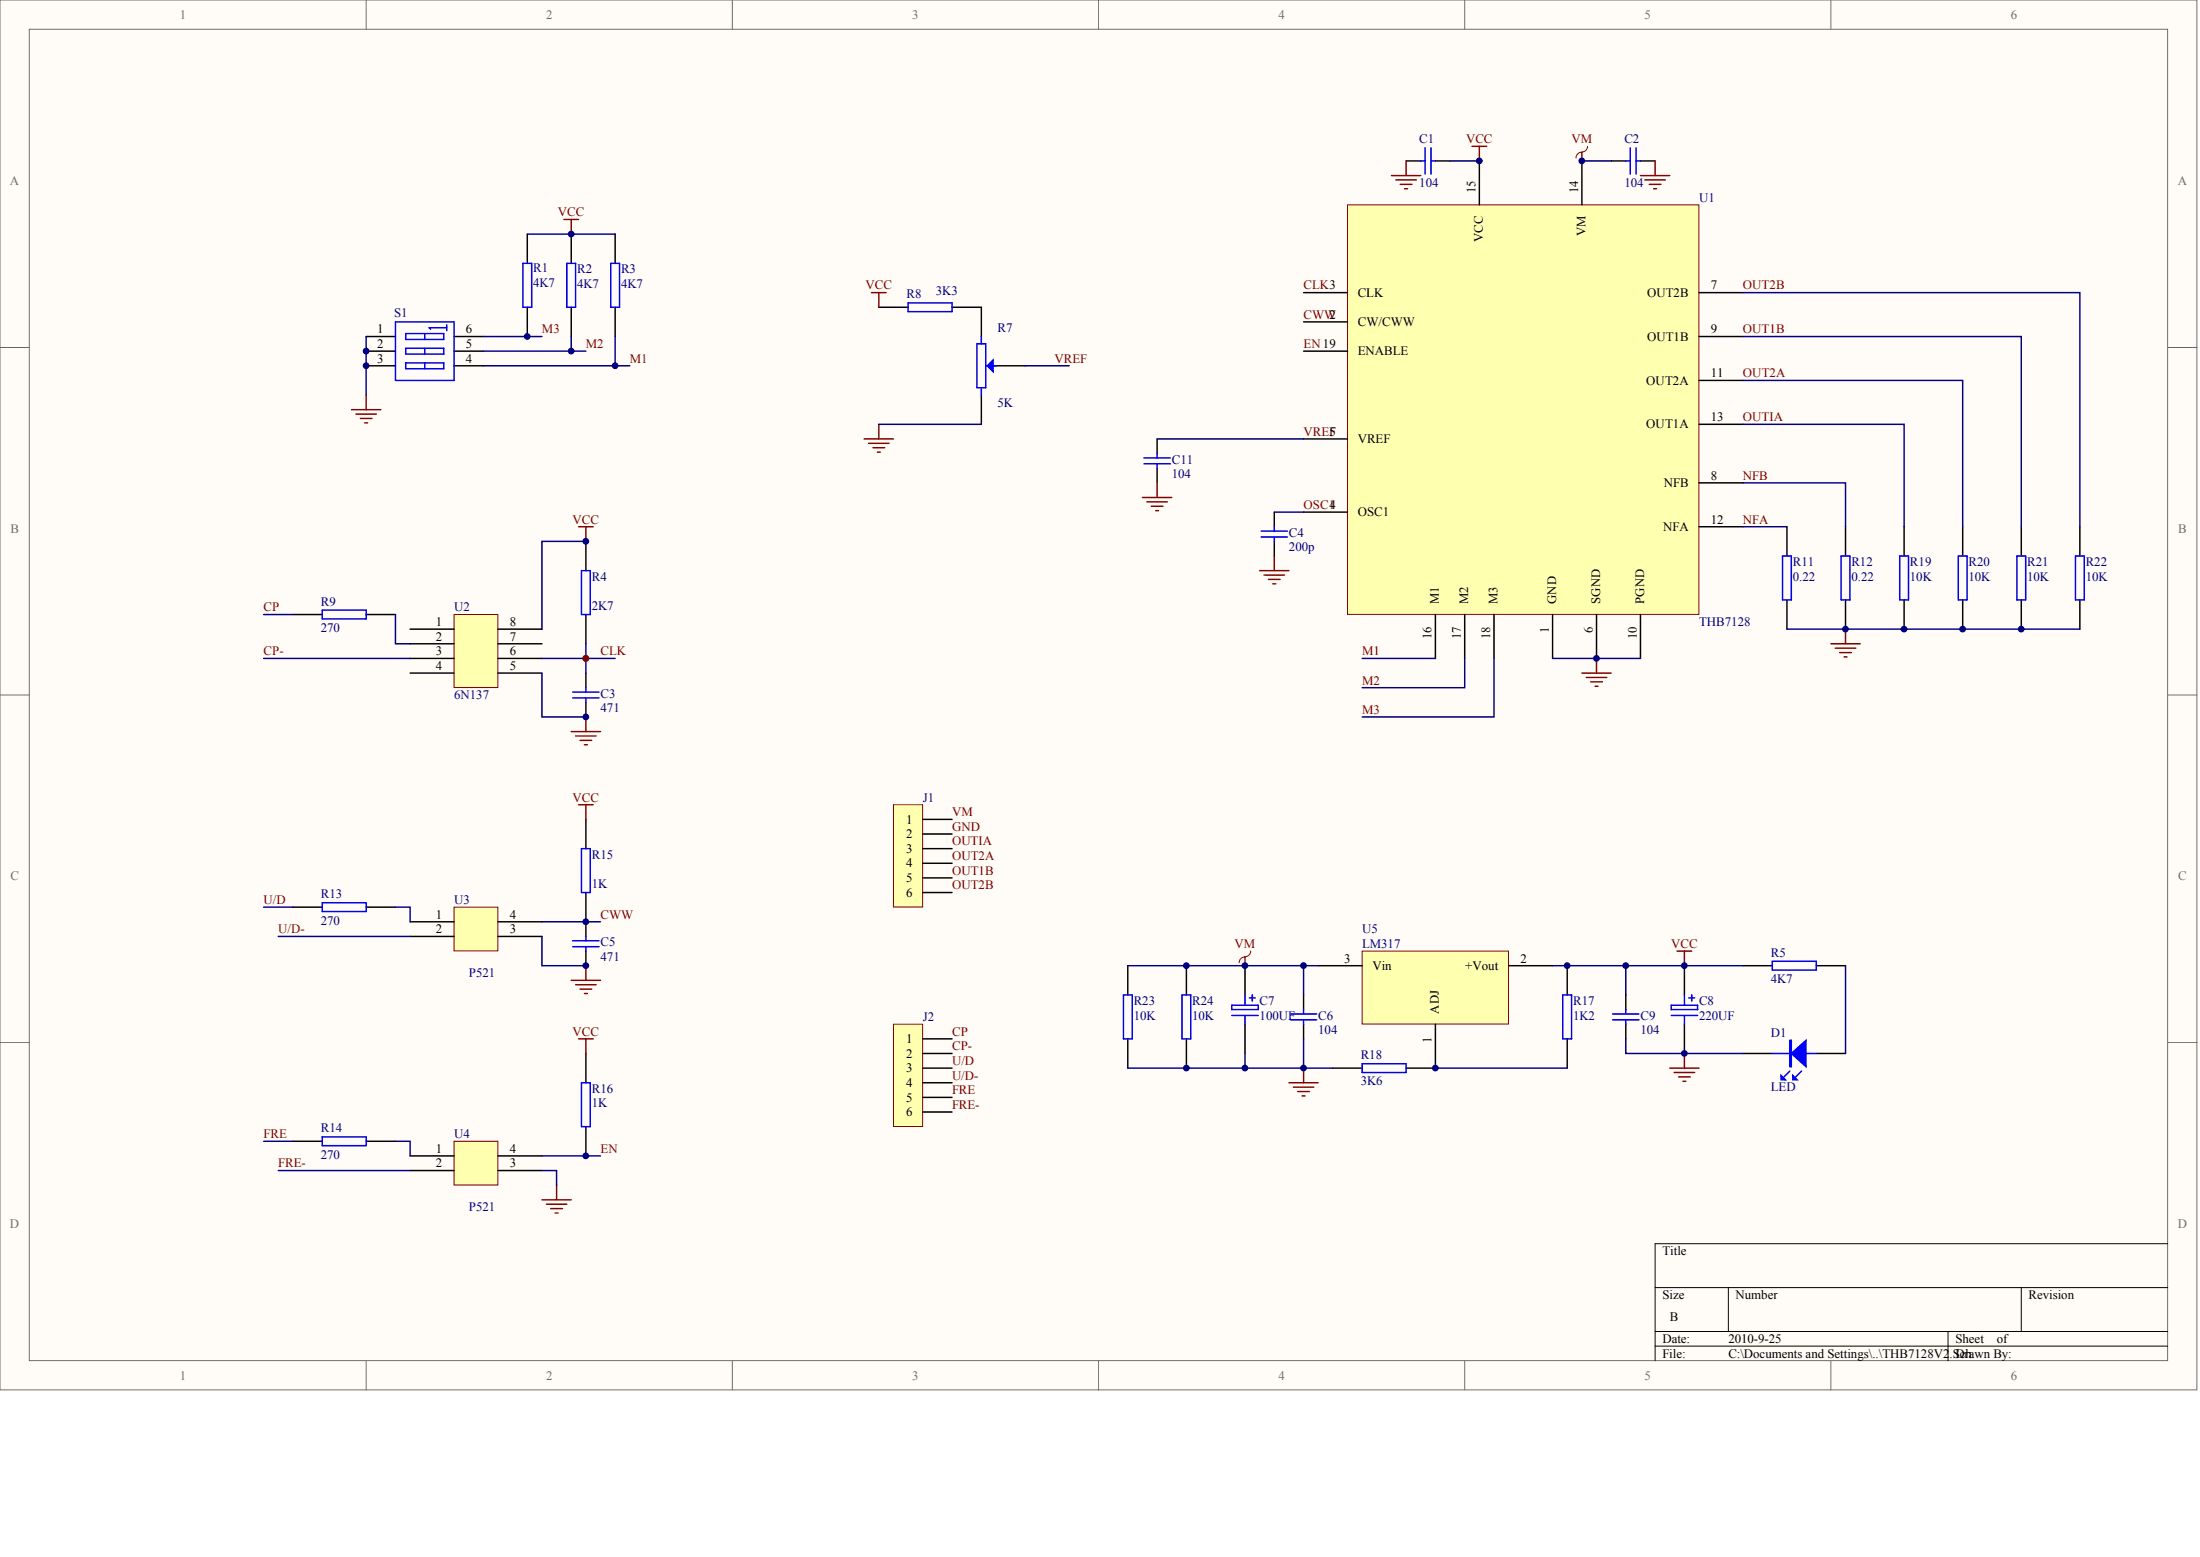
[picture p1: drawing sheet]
<svg xmlns="http://www.w3.org/2000/svg" width="840mm" height="594mm" viewBox="0 0 840 594" stroke-linecap="round" stroke-linejoin="round" font-family="sans-serif">
<g fill="#fffcf8" stroke="#716f64" stroke-width=".38">
<path d="M0 0h838.4v530.3h-838.4z"/>
<path d="M11.2 11.2h816v507.9h-816z"/>
</g>
<g fill="none" stroke="#716f64" stroke-width=".38">
<path d="M139.7 0v11.2M279.5 0v11.2M419.2 0v11.2M559 0v11.2M698.7 0v11.2M0 132.6h11.2M827.3 132.6h11.2M0 265.2h11.2M827.3 265.2h11.2M0 397.8h11.2M827.3 397.8h11.2M139.7 519.2v11.2"/>
<path d="M279.5 519.2v11.2M419.2 519.2v11.2M559 519.2v11.2M698.7 519.2v11.2"/>
</g>
<path d="M827.3 474.5h-195.6v44.7M631.7 491.3h195.6M659.6 491.3v16.7M771.4 491.3v16.7M631.7 508h195.6M631.7 513.6h195.6M743.5 508v11.2" fill="none" stroke="#000" stroke-width=".38"/>
<circle cx="223.6" cy="251.2" r="1.09" fill="#000080" stroke="#000080" stroke-width=".38"/>
<g fill="none" stroke="#800000" stroke-width=".56">
<path d="M561.8 55.8h5.6M564.6 55.8v5.6M603.7 58.1v3.3M531 67h11.2M532.7 68.7h7.8M534.4 70.3h4.5M536.1 72h1.1M536.6 61.4v5.6M480.7 217.7h11.2M482.4 219.4h7.8M486.3 212.1v5.6M484.1 221.1h4.5"/>
<path d="M485.8 222.8h1.1M603.7 256.8h11.2M605.4 258.5h7.8M609.3 251.2v5.6M607.1 260.2h4.4M608.7 261.8h1.2"/>
</g>
<path d="M536.6 61.4h5.6M547.8 61.4h5.6M614.9 61.4h5.6M626.1 61.4h5.6M486.3 195.4v5.6M486.3 206.6v5.5" fill="none" stroke="#000" stroke-width=".56"/>
<path d="M543.9 56.4v10M546.1 56.4v10M622.2 56.4v10M624.4 56.4v10M542.2 61.4h1.7M546.1 61.4h1.7M620.5 61.4h1.7M624.4 61.4h1.7M481.3 204.9h10.1M481.3 202.7h10.1M486.3 201v1.7M486.3 204.9v1.7" fill="none" stroke="#00f" stroke-width=".56"/>
<path d="M603.7 58.1a2.21 2.21 0 0 0-2.2 2.2M605.9 55.8l-.7 1.6-1.5 .6" fill="none" stroke="#800000" stroke-width=".38"/>
<path d="M514.3 78.2h134.1v156.2h-134.1z" fill="#ffffb0" stroke="#800000" stroke-width=".38"/>
<g fill="none" stroke="#000" stroke-width=".56">
<path d="M564.6 61.4v16.8M603.7 61.4v16.8M201.2 89.3v11.2M218 89.3v11.2M234.8 89.3v11.2M201.2 117.2v11.2M218 117.2v11.2M234.8 117.2v11.2M335.4 117.2h11.2M363.3 117.2h11.2v11.2M497.5 111.7h16.8M648.4 111.7h16.8"/>
<path d="M139.7 128.4h11.2M139.7 134h11.2M139.7 139.6h11.2M173.3 128.4h11.2M173.3 134h11.2M173.3 139.6h11.2M380.1 139.6h11.2M497.5 122.8h16.8M497.5 134h16.8M648.4 128.4h16.8M374.5 150.7v11.2M648.4 145.2h16.8"/>
<path d="M497.5 167.5h16.8M648.4 161.9h16.8M497.5 195.4h16.8M648.4 184.2h16.8M648.4 201h16.8M682 201v11.1M704.3 201v11.1M547.8 234.5v16.7M559 234.5v16.7M570.2 234.5v16.7M592.5 234.5v16.7M609.3 234.5v16.7"/>
<path d="M626.1 234.5v16.7M682 228.9v11.2M704.3 228.9v11.2"/>
</g>
<g fill="none" stroke="#000080" stroke-width=".56">
<path d="M553.4 61.4h11.2M603.7 61.4h11.2M201.2 89.3h33.6M139.7 128.4v22.3M184.5 139.6h55.9M184.5 128.4h22.3M184.5 134h39.1M218 128.4v5.6M234.8 128.4v11.2M391.3 139.6h16.8M335.4 161.9h39.1M486.3 195.4h11.2"/>
<path d="M665.2 184.2h39.1v16.8M665.2 201h16.8M519.9 251.2h27.9M559 251.2v11.2h-39.1M570.2 251.2v22.4h-50.3"/>
</g>
<g fill="none" stroke="#800000" stroke-width=".56">
<path d="M626.1 67h11.1M627.7 68.7h7.9M629.4 70.3h4.5M631.1 72h1.1M631.7 61.4v5.6M215.2 83.7h5.6M218 83.7v5.6M332.6 111.7h5.6M335.4 111.7v5.5M134.2 156.3h11.1M135.8 158h7.9M137.5 159.7h4.5"/>
<path d="M139.7 150.7v5.6M139.2 161.3h1.1M329.8 167.5h11.2M331.5 169.2h7.8M333.2 170.8h4.4M334.8 172.5h1.2M335.4 161.9v5.6M698.7 245.6h11.2M700.4 247.3h7.8M702.1 249h4.5M703.8 250.7h1.1M704.3 240.1v5.5"/>
<path d="M218 279.1h11.2M223.6 273.6v5.5M219.7 280.8h7.8M221.4 282.5h4.4M223 284.2h1.2"/>
</g>
<g fill="none" stroke="#00f" stroke-width=".56">
<path d="M199.6 100.5h3.3v16.7h-3.3zM216.3 100.5h3.4v16.7h-3.4zM233.1 100.5h3.4v16.7h-3.4zM346.6 115.6h16.7v3.3h-16.7zM150.9 122.8h22.4v22.4h-22.4zM154.8 127.3h14.6v2.2h-14.6zM154.8 132.9h14.6v2.2h-14.6zM154.8 138.5h14.6v2.2h-14.6zM162.1 127.3v2.2M162.1 132.9v2.2M162.1 138.5v2.2M170.5 125.1h-6.7l.5 .5"/>
<path d="M170.5 123.9v2.3M372.8 131.2h3.4v16.7h-3.4zM374.5 128.4v2.8M376.2 139.6h3.9M374.5 147.9v2.8M680.3 212.1h3.3v16.8h-3.3zM702.6 212.1h3.4v16.8h-3.4z"/>
</g>
<path d="M376.8 139.6l2.2-2.3v4.5z" fill="#00f" stroke="#00f" stroke-width=".56"/>
<path d="M173.3 234.5h16.7v27.8h-16.7z" fill="#ffffb0" stroke="#800000" stroke-width=".38"/>
<path d="M156.5 240.1h16.8M156.5 245.6h16.8M156.5 251.2h16.8M156.5 256.8h16.8M190.1 240.1h16.7M190.1 245.6h16.7M190.1 251.2h16.7M190.1 256.8h16.7" fill="none" stroke="#000" stroke-width=".56"/>
<path d="M173.3 346.1h16.7v16.7h-16.7z" fill="#ffffb0" stroke="#800000" stroke-width=".38"/>
<g fill="none" stroke="#000" stroke-width=".56">
<path d="M223.6 206.6v11.1M111.8 234.5h11.2M139.7 234.5h11.2M223.6 234.5v11.1M223.6 256.8v5.6M223.6 268v5.6M223.6 312.6v11.2M111.8 346.1h11.2M139.7 346.1h11.2M156.5 351.7h16.8M156.5 357.3h16.8M190.1 351.7h16.7"/>
<path d="M190.1 357.3h16.7M223.6 340.6v16.7M223.6 362.9v5.6"/>
</g>
<path d="M221.9 217.7h3.4v16.8h-3.4zM123 232.8h16.7v3.4h-16.7zM218.6 264.1h10M218.6 266.3h10M223.6 262.4v1.7M223.6 266.3v1.7M221.9 323.8h3.4v16.8h-3.4zM123 344.5h16.7v3.3h-16.7zM218.6 359h10M223.6 357.3v1.7M218.6 361.2h10M223.6 361.2v1.7" fill="none" stroke="#00f" stroke-width=".56"/>
<path d="M223.6 206.6h-16.8v33.5M100.6 234.5h11.2M150.9 234.5v11.1h5.6M100.6 251.2h55.9M206.8 256.8v16.8h16.8M206.8 251.2h28M223.6 245.6v11.2M100.6 346.1h11.2M106.2 357.3h50.3M150.9 346.1h5.6v5.6M206.8 357.3v11.2h16.8M206.8 351.7h22.4" fill="none" stroke="#000080" stroke-width=".56"/>
<path d="M220.8 201h5.6M223.6 201v5.6M220.8 307.1h5.6M223.6 307.1v5.5M218 374h11.2M219.7 375.7h7.8M221.4 377.4h4.4M223 379.1h1.2M223.6 368.5v5.5" fill="none" stroke="#800000" stroke-width=".56"/>
<circle cx="223.6" cy="251.2" r="1.09" fill="#800000" stroke="#800000" stroke-width=".38"/>
<path d="M341 390.8h11.1v39h-11.1z" fill="#ffffb0" stroke="#800000" stroke-width=".38"/>
<path d="M352.2 396.4h11.1M352.2 402h11.1M352.2 407.5h11.1M352.2 413.1h11.1M352.2 418.7h11.1M352.2 424.3h11.1" fill="none" stroke="#000" stroke-width=".56"/>
<path d="M341 307.1h11.1v39h-11.1z" fill="#ffffb0" stroke="#800000" stroke-width=".38"/>
<g fill="none" stroke="#000" stroke-width=".56">
<path d="M352.2 312.6h11.1M352.2 318.2h11.1M352.2 323.8h11.1M352.2 329.4h11.1M352.2 335h11.1M352.2 340.6h11.1M475.1 368.5v11.1M497.5 379.6v5.6M620.5 379.6v5.6M642.8 368.5v11.1M475.1 390.8v11.2M497.5 390.8v5.6"/>
<path d="M620.5 390.8v5.6M642.8 390.8v11.2"/>
</g>
<g fill="none" stroke="#00f" stroke-width=".56">
<path d="M475.1 379.6v3.9M477.9 379.6v2.3M642.8 379.6v3.9M645.6 379.6v2.3M470.1 383.5h10.1v1.7h-10.1zM470.1 387.4h10.1M475.1 387.4v3.4M476.8 380.7h2.3M492.5 389.1h10M492.5 386.9h10M497.5 385.2v1.7M497.5 389.1v1.7"/>
<path d="M615.4 389.1h10.1M615.4 386.9h10.1M620.5 385.2v1.7M620.5 389.1v1.7M637.8 387.4h10.1M637.8 383.5h10.1v1.7h-10.1zM642.8 387.4v3.4M644.5 380.7h2.2"/>
</g>
<path d="M497.5 368.5v11.1M592.5 368.5h72.7M620.5 368.5v11.1" fill="none" stroke="#000080" stroke-width=".56"/>
<path d="M475.1 365.1v3.4M640 362.9h5.6M642.8 362.9v5.6M491.9 413.1h11.2M493.6 414.8h7.8M495.3 416.5h4.4M496.9 418.2h1.2M497.5 407.5v5.6" fill="none" stroke="#800000" stroke-width=".56"/>
<path d="M475.1 365.1a2.21 2.21 0 0 0-2.2 2.3M477.3 362.9l-.6 1.5-1.6 .7" fill="none" stroke="#800000" stroke-width=".38"/>
<path d="M173.3 435.5h16.7v16.7h-16.7z" fill="#ffffb0" stroke="#800000" stroke-width=".38"/>
<path d="M665.2 368.5h11.2M693.1 368.5h11.2M223.6 402v11.1M665.2 402h11.2M693.1 402h11.2M111.8 435.5h11.2M139.7 435.5h11.2M223.6 429.9v11.1M156.5 441h16.8M156.5 446.6h16.8M190.1 441h16.7M190.1 446.6h16.7" fill="none" stroke="#000" stroke-width=".56"/>
<path d="M676.4 366.8h16.7v3.3h-16.7zM221.9 413.1h3.4v16.8h-3.4zM676.4 402h16.7M683.1 408.7l-2.3 2.2M687.6 408.7l-2.3 2.2M123 433.8h16.7v3.3h-16.7z" fill="none" stroke="#00f" stroke-width=".56"/>
<path d="M704.3 368.5v33.5M100.6 435.5h11.2M150.9 435.5h5.6v5.5M106.2 446.6h50.3M206.8 446.6h5.6v5.6M206.8 441h22.4" fill="none" stroke="#000080" stroke-width=".56"/>
<path d="M220.8 396.4h5.6M223.6 396.4v5.6M206.8 457.8h11.2M208.5 459.5h7.8M212.4 452.2v5.6M210.2 461.1h4.5M211.9 462.8h1.1" fill="none" stroke="#800000" stroke-width=".56"/>
<g fill="#00f" stroke="#00f" stroke-width=".56">
<path d="M683.6 402l5.6-5.1v10.1z"/>
<path d="M679.7 410.3l1.7 1.7h-1.7z"/>
<path d="M684.2 410.3l1.7 1.7h-1.7z"/>
<path d="M683.1 396.9h.5v10.1h-.5z" fill-rule="evenodd"/>
</g>
<path d="M519.9 362.9h55.8v27.8h-55.8z" fill="#ffffb0" stroke="#800000" stroke-width=".38"/>
<g fill="none" stroke="#000" stroke-width=".56">
<path d="M441.6 167.5v5.6M441.6 178.7v5.5M726.7 201v11.1M749 201v11.1M771.4 201v11.1M793.8 201v11.1M726.7 228.9v11.2M749 228.9v11.2M771.4 228.9v11.2M793.8 228.9v11.2M430.4 368.5v11.1M452.8 368.5v11.1"/>
<path d="M503.1 368.5h16.8M575.8 368.5h16.7M598.1 368.5v11.1M430.4 396.4v11.1M452.8 396.4v11.1M547.8 390.8v16.7h-11.2M598.1 396.4v11.1M508.7 407.5h11.2"/>
</g>
<path d="M436.6 177h10M436.6 174.7h10M441.6 173.1v1.6M441.6 177v1.7M725 212.1h3.4v16.8h-3.4zM747.4 212.1h3.3v16.8h-3.3zM769.7 212.1h3.4v16.8h-3.4zM792.1 212.1h3.3v16.8h-3.3zM428.7 379.6h3.4v16.8h-3.4zM451.1 379.6h3.4v16.8h-3.4zM596.4 379.6h3.4v16.8h-3.4zM519.9 405.9h16.7v3.3h-16.7z" fill="none" stroke="#00f" stroke-width=".56"/>
<g fill="none" stroke="#000080" stroke-width=".56">
<path d="M665.2 111.7h128.6v89.3M665.2 128.4h106.2v72.6M665.2 145.2h83.8v55.8M441.6 167.5h55.9M665.2 161.9h61.5v39.1M592.5 251.2h33.6M682 240.1h111.8M430.4 368.5h72.7M497.5 396.4v11.1M620.5 396.4v5.6h44.7M430.4 407.5h78.3M475.1 402v5.5"/>
<path d="M547.8 407.5h50.3"/>
</g>
<path d="M436 189.8h11.2M437.7 191.5h7.8M439.4 193.2h4.4M441 194.8h1.2M441.6 184.2v5.6M637.2 407.5h11.2M638.9 409.2h7.8M640.6 410.9h4.5M642.3 412.6h1.1M642.8 402v5.5" fill="none" stroke="#800000" stroke-width=".56"/>
<g fill="#000080" stroke="#000080" stroke-width=".38">
<circle cx="139.7" cy="139.5" r="1.09"/>
<circle cx="139.7" cy="134" r="1.09"/>
<circle cx="201.2" cy="128.4" r="1.09"/>
<circle cx="218" cy="134" r="1.09"/>
<circle cx="218" cy="89.3" r="1.09"/>
<circle cx="223.6" cy="441" r="1.09"/>
<circle cx="223.6" cy="368.4" r="1.09"/>
<circle cx="223.6" cy="351.7" r="1.09"/>
<circle cx="223.6" cy="273.5" r="1.09"/>
<circle cx="223.6" cy="206.5" r="1.09"/>
<circle cx="234.7" cy="139.5" r="1.09"/>
<circle cx="452.8" cy="407.5" r="1.09"/>
<circle cx="452.8" cy="368.4" r="1.09"/>
<circle cx="475.1" cy="407.5" r="1.09"/>
<circle cx="475.1" cy="368.4" r="1.09"/>
<circle cx="497.5" cy="407.5" r="1.09"/>
<circle cx="497.5" cy="368.4" r="1.09"/>
<circle cx="547.8" cy="407.5" r="1.09"/>
<circle cx="564.6" cy="61.4" r="1.09"/>
<circle cx="598.1" cy="368.4" r="1.09"/>
<circle cx="603.7" cy="61.4" r="1.09"/>
<circle cx="609.3" cy="251.2" r="1.09"/>
<circle cx="620.4" cy="368.4" r="1.09"/>
<circle cx="642.8" cy="401.9" r="1.09"/>
<circle cx="642.8" cy="368.4" r="1.09"/>
<circle cx="704.3" cy="240" r="1.09"/>
<circle cx="726.7" cy="240" r="1.09"/>
<circle cx="749" cy="240" r="1.09"/>
<circle cx="771.4" cy="240" r="1.09"/>
</g>
<g font-size="4.9" fill="#716f64">
<text x="68.6" y="7.2">1</text>
<text x="208.4" y="7.2">2</text>
<text x="348.1" y="7.2">3</text>
<text x="487.9" y="7.2">4</text>
<text x="627.6" y="7.2">5</text>
<text x="767.4" y="7.2">6</text>
<text x="3.8" y="70.6">A</text>
<text x="831.1" y="70.6">A</text>
<text x="4" y="203.2">B</text>
<text x="831.3" y="203.2">B</text>
<text x="4" y="335.8">C</text>
<text x="831.3" y="335.8">C</text>
<text x="3.8" y="468.4">D</text>
<text x="831.1" y="468.4">D</text>
<text x="68.6" y="526.4">1</text>
<text x="208.4" y="526.4">2</text>
<text x="348.1" y="526.4">3</text>
<text x="487.9" y="526.4">4</text>
<text x="627.6" y="526.4">5</text>
<text x="767.4" y="526.4">6</text>
</g>
<g font-size="4.9" fill="#000080">
<text x="541.7" y="54.6">C1</text>
<text x="619.9" y="54.6">C2</text>
<text x="541.7" y="71.4">104</text>
<text x="619.9" y="71.4">104</text>
<text x="648.4" y="77">U1</text>
<text x="203.5" y="103.8">R1</text>
<text x="220.2" y="104.3">R2</text>
<text x="237" y="104.3">R3</text>
<text x="203.5" y="109.3">4K7</text>
<text x="220.2" y="109.9">4K7</text>
<text x="237" y="109.9">4K7</text>
<text x="346" y="113.8">R8</text>
<text x="357.2" y="112.7">3K3</text>
<text x="150.4" y="121.1">S1</text>
<text x="380.7" y="126.6">R7</text>
<text x="380.7" y="155.1">5K</text>
<text x="447.2" y="176.9">C11</text>
<text x="447.2" y="182.5">104</text>
<text x="491.9" y="204.8">C4</text>
<text x="491.9" y="210.4">200p</text>
<text x="684.2" y="216">R11</text>
<text x="706.6" y="216">R12</text>
<text x="728.9" y="216">R19</text>
<text x="751.3" y="216">R20</text>
<text x="773.6" y="216">R21</text>
<text x="796" y="216">R22</text>
<text x="225.8" y="221.5">R4</text>
<text x="684.2" y="221.5">0.22</text>
<text x="706.6" y="221.5">0.22</text>
<text x="728.9" y="221.5">10K</text>
<text x="751.3" y="221.5">10K</text>
<text x="773.6" y="221.5">10K</text>
<text x="796" y="221.5">10K</text>
<text x="122.4" y="231">R9</text>
<text x="173.3" y="233.3">U2</text>
<text x="225.8" y="232.7">2K7</text>
<text x="648.4" y="238.9">THB7128</text>
<text x="122.4" y="241.1">270</text>
<text x="173.3" y="266.8">6N137</text>
<text x="229.2" y="266.2">C3</text>
<text x="229.2" y="271.8">471</text>
<text x="352.2" y="305.9">J1</text>
<text x="225.8" y="327.6">R15</text>
<text x="225.8" y="338.8">1K</text>
<text x="122.4" y="342.7">R13</text>
<text x="173.3" y="344.9">U3</text>
<text x="122.4" y="352.7">270</text>
<text x="519.9" y="356.1">U5</text>
<text x="229.2" y="361.1">C5</text>
<text x="519.9" y="361.7">LM317</text>
<text x="675.8" y="365">R5</text>
<text x="229.2" y="366.7">471</text>
<text x="178.9" y="372.8">P521</text>
<text x="675.8" y="375.1">4K7</text>
<text x="432.7" y="383.5">R23</text>
<text x="455" y="383.5">R24</text>
<text x="480.7" y="383.5">C7</text>
<text x="600.4" y="383.5">R17</text>
<text x="648.4" y="383.5">C8</text>
<text x="352.2" y="389.6">J2</text>
<text x="432.7" y="389">10K</text>
<text x="455" y="389">10K</text>
<text x="480.7" y="389">100UF</text>
<text x="503.1" y="389">C6</text>
<text x="600.4" y="389">1K2</text>
<text x="626.1" y="389">C9</text>
<text x="648.4" y="389">220UF</text>
<text x="503.1" y="394.6">104</text>
<text x="626.1" y="394.6">104</text>
<text x="675.8" y="395.7">D1</text>
<text x="519.3" y="404.1">R18</text>
<text x="225.8" y="416.9">R16</text>
<text x="519.3" y="414.2">3K6</text>
<text x="675.8" y="416.4">LED</text>
<text x="225.8" y="422.5">1K</text>
<text x="122.4" y="432">R14</text>
<text x="173.3" y="434.3">U4</text>
<text x="122.4" y="442.1">270</text>
<text x="178.9" y="462.2">P521</text>
</g>
<g font-size="4.9" fill="#800000">
<text x="559.5" y="54.6">VCC</text>
<text x="599.7" y="54.6">VM</text>
<text x="212.9" y="82.5">VCC</text>
<text x="330.3" y="110.5">VCC</text>
<text x="497.5" y="110.5">CLK3</text>
<text x="665.2" y="110.5">OUT2B</text>
<text x="497.5" y="121.6">CWW</text>
<text x="206.8" y="127.2">M3</text>
<text x="665.2" y="127.2">OUT1B</text>
<text x="223.6" y="132.8">M2</text>
<text x="497.5" y="132.8">EN19</text>
<text x="240.4" y="138.4">M1</text>
<text x="402.5" y="138.4">VREF</text>
<text x="665.2" y="143.9">OUT2A</text>
<text x="665.2" y="160.7">OUTIA</text>
<text x="497.5" y="166.3">VREF</text>
<text x="665.2" y="183">NFB</text>
<text x="497.5" y="194.2">OSC14</text>
<text x="218.5" y="199.8">VCC</text>
<text x="665.2" y="199.8">NFA</text>
<text x="100.6" y="233.3">CP</text>
<text x="100.6" y="250">CP-</text>
<text x="229.2" y="250">CLK</text>
<text x="519.9" y="250">M1</text>
<text x="519.9" y="261.2">M2</text>
<text x="519.9" y="272.4">M3</text>
<text x="218.5" y="305.9">VCC</text>
<text x="363.3" y="311.4">VM</text>
<text x="363.3" y="317">GND</text>
<text x="363.3" y="322.6">OUTIA</text>
<text x="363.3" y="328.2">OUT2A</text>
<text x="363.3" y="333.8">OUT1B</text>
<text x="363.3" y="339.3">OUT2B</text>
<text x="100.6" y="344.9">U/D</text>
<text x="229.2" y="350.5">CWW</text>
<text x="106.2" y="356.1">U/D-</text>
<text x="471.2" y="361.7">VM</text>
<text x="637.7" y="361.7">VCC</text>
<text x="218.5" y="395.2">VCC</text>
<text x="363.3" y="395.2">CP</text>
<text x="363.3" y="400.8">CP-</text>
<text x="363.3" y="406.3">U/D</text>
<text x="363.3" y="411.9">U/D-</text>
<text x="363.3" y="417.5">FRE</text>
<text x="363.3" y="423.1">FRE-</text>
<text x="100.6" y="434.3">FRE</text>
<text x="229.2" y="439.8">EN</text>
<text x="106.2" y="445.4">FRE-</text>
</g>
<g font-size="4.9">
<text x="563.1" y="73.7" transform="rotate(-90 563.1 73.7)">15</text>
<text x="602.3" y="73.7" transform="rotate(-90 602.3 73.7)">14</text>
<text x="565.9" y="92.4" transform="rotate(-90 565.9 92.4)">VCC</text>
<text x="605.1" y="90.2" transform="rotate(-90 605.1 90.2)">VM</text>
<text x="518.2" y="113.2">CLK</text>
<text x="628.6" y="113.2">OUT2B</text>
<text x="652.9" y="110.5">7</text>
<text x="507.3" y="121.6">2</text>
<text x="518.2" y="124.4">CW/CWW</text>
<text x="144" y="127.2">1</text>
<text x="177.8" y="127.2">6</text>
<text x="628.6" y="130">OUT1B</text>
<text x="652.9" y="127.2">9</text>
<text x="144" y="132.8">2</text>
<text x="177.8" y="132.8">5</text>
<text x="518.2" y="135.6">ENABLE</text>
<text x="144" y="138.4">3</text>
<text x="177.8" y="138.4">4</text>
<text x="652.9" y="143.9">11</text>
<text x="628.3" y="146.7">OUT2A</text>
<text x="652.9" y="160.7">13</text>
<text x="507.3" y="166.3">5</text>
<text x="628.3" y="163.5">OUT1A</text>
<text x="518.2" y="169.1">VREF</text>
<text x="635" y="185.8">NFB</text>
<text x="652.9" y="183">8</text>
<text x="518.2" y="197">OSC1</text>
<text x="634.7" y="202.6">NFA</text>
<text x="652.9" y="199.8">12</text>
<text x="549.2" y="230.6" transform="rotate(-90 549.2 230.6)">M1</text>
<text x="560.4" y="230.6" transform="rotate(-90 560.4 230.6)">M2</text>
<text x="571.5" y="230.6" transform="rotate(-90 571.5 230.6)">M3</text>
<text x="593.9" y="230.6" transform="rotate(-90 593.9 230.6)">GND</text>
<text x="610.7" y="230.6" transform="rotate(-90 610.7 230.6)">SGND</text>
<text x="627.4" y="230.6" transform="rotate(-90 627.4 230.6)">PGND</text>
<text x="166.4" y="238.9">1</text>
<text x="194.5" y="238.9">8</text>
<text x="166.4" y="244.4">2</text>
<text x="194.5" y="244.4">7</text>
<text x="546.4" y="244" transform="rotate(-90 546.4 244)">16</text>
<text x="557.6" y="244" transform="rotate(-90 557.6 244)">17</text>
<text x="568.7" y="244" transform="rotate(-90 568.7 244)">18</text>
<text x="591.1" y="241.5" transform="rotate(-90 591.1 241.5)">1</text>
<text x="607.9" y="241.5" transform="rotate(-90 607.9 241.5)">6</text>
<text x="624.6" y="244" transform="rotate(-90 624.6 244)">10</text>
<text x="166.4" y="250">3</text>
<text x="194.5" y="250">6</text>
<text x="166.4" y="255.6">4</text>
<text x="194.5" y="255.6">5</text>
<text x="345.8" y="314.2">1</text>
<text x="345.8" y="319.8">2</text>
<text x="345.8" y="325.4">3</text>
<text x="345.8" y="331">4</text>
<text x="345.8" y="336.6">5</text>
<text x="345.8" y="342.1">6</text>
<text x="166.4" y="350.5">1</text>
<text x="194.5" y="350.5">4</text>
<text x="166.4" y="356.1">2</text>
<text x="194.5" y="356.1">3</text>
<text x="512.9" y="367.3">3</text>
<text x="523.8" y="370.1">Vin</text>
<text x="559.2" y="370.1">+Vout</text>
<text x="580.2" y="367.3">2</text>
<text x="549.2" y="386.9" transform="rotate(-90 549.2 386.9)">ADJ</text>
<text x="345.8" y="398">1</text>
<text x="546.4" y="397.8" transform="rotate(-90 546.4 397.8)">1</text>
<text x="345.8" y="403.6">2</text>
<text x="345.8" y="409.1">3</text>
<text x="345.8" y="414.7">4</text>
<text x="345.8" y="420.3">5</text>
<text x="345.8" y="425.9">6</text>
<text x="166.4" y="439.8">1</text>
<text x="194.5" y="439.8">4</text>
<text x="166.4" y="445.4">2</text>
<text x="194.5" y="445.4">3</text>
<text x="634.5" y="478.9">Title</text>
<text x="634.5" y="495.7">Size</text>
<text x="662.4" y="495.7">Number</text>
<text x="774.2" y="495.7">Revision</text>
<text x="637.2" y="504">B</text>
<text x="634.5" y="512.4">Date:</text>
<text x="659.6" y="512.4">2010-9-25</text>
<text x="746.2" y="512.4">Sheet</text>
<text x="762" y="512.4">of</text>
<text x="634.5" y="518">File:</text>
<text x="659.6" y="518">C:\Documents and Settings\..\THB7128V2.Sch</text>
<text x="746.2" y="518">Drawn By:</text>
</g>
</svg>
